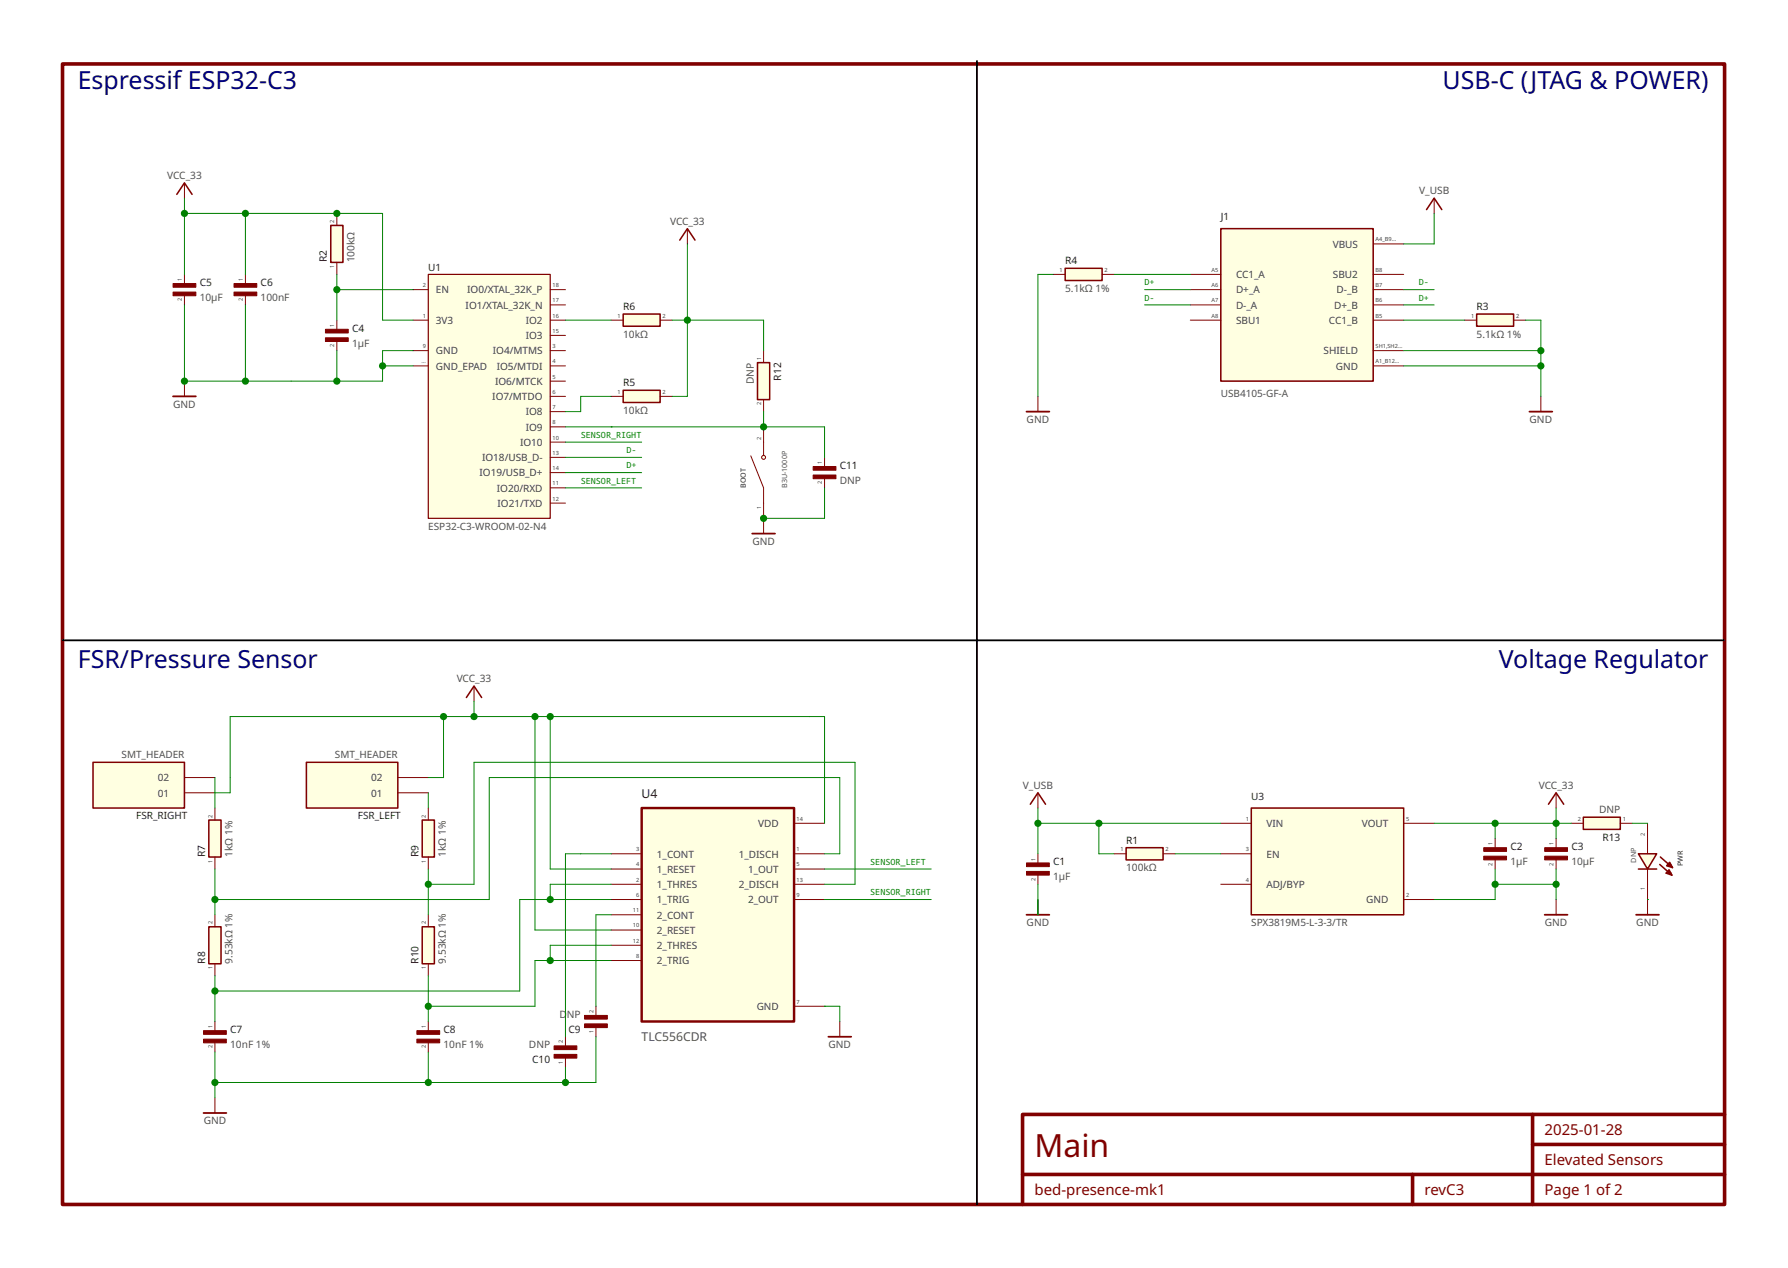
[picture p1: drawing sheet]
<svg xmlns="http://www.w3.org/2000/svg" width="298mm" height="211mm" viewBox="0 0 298 211" stroke-linecap="round" stroke-linejoin="round" font-family="sans-serif">
<path d="M51.1 127h15.2v7.7h-15.2z" fill-rule="evenodd" fill="#ffffe1" stroke="#800000" stroke-width=".25"/>
<path d="M173 66.1v2.5M66.3 129.6h5.1M66.3 132.1h5.1M99.4 167.7v1.5M99.4 171.3v1.5" fill="none" stroke="#800000" stroke-width=".17"/>
<path d="M171.1 68.6h3.8" fill="none" stroke="#800000" stroke-width=".3"/>
<g fill="#800000" stroke="#800000" stroke-width=".17">
<path d="M97.5 170.6h3.8v.7h-3.8z" fill-rule="evenodd"/>
<path d="M97.5 169.2h3.8v.6h-3.8z" fill-rule="evenodd"/>
</g>
<g fill="#ffffe1" stroke="#800000" stroke-width=".25">
<path d="M278.4 143.7l.4 .9-.9-.3z"/>
<path d="M278.3 145l.4 .8-.9-.3z"/>
<path d="M273.2 142.3h3l-1.5 2.5z" fill-rule="evenodd"/>
</g>
<path d="M29.5 32.4l1.3-1.9 1.2 1.9M273.2 144.8h3M276.7 144.1l2 1.7M276.8 142.8l2 1.8M278.2 145.1l.1 .3M278.3 143.9l.1 .2M278.5 145.4v.1h-.7M278.6 144.2v.1h-.7" fill="none" stroke="#800000" stroke-width=".25"/>
<path d="M30.8 30.5v2.5M127.3 86.4v2.5M274.7 137.2v5.1M274.7 144.8v5.1" fill="none" stroke="#800000" stroke-width=".17"/>
<path d="M125.4 88.9h3.8" fill="none" stroke="#800000" stroke-width=".3"/>
<path d="M126.3 60.4h2v6.2h-2z" fill-rule="evenodd" fill="#ffffe1" stroke="#800000" stroke-width=".25"/>
<path d="M56.2 53.4v1.5M56.2 56.9v1.5M127.3 58.4v2M127.3 66.6v2" fill="none" stroke="#800000" stroke-width=".17"/>
<g fill="#800000" stroke="#800000" stroke-width=".17">
<path d="M54.3 54.9h3.8v.6h-3.8z" fill-rule="evenodd"/>
<path d="M54.3 56.3h3.8v.6h-3.8z" fill-rule="evenodd"/>
</g>
<path d="M246.2 52.3h6.2v2.1h-6.2z" fill-rule="evenodd" fill="#ffffe1" stroke="#800000" stroke-width=".25"/>
<path d="M244.2 53.4h2M252.4 53.4h2M79 114.3v2.6M173 132.1v2.6M259.4 149.9v2.5" fill="none" stroke="#800000" stroke-width=".17"/>
<path d="M77.8 116.2l1.2-1.9 1.3 1.9M171.8 134l1.2-1.9 1.3 1.9" fill="none" stroke="#800000" stroke-width=".25"/>
<path d="M257.5 152.4h3.8" fill="none" stroke="#800000" stroke-width=".3"/>
<path d="M203.5 38.1h25.4v25.4h-25.4z" fill-rule="evenodd" fill="#ffffe1" stroke="#800000" stroke-width=".25"/>
<g fill="none" stroke="#800000" stroke-width=".17">
<path d="M198.5 53.4h5M198.5 45.7h5M198.5 48.3h5M198.5 50.8h5M228.9 53.4h5.1M228.9 40.6h5.1M228.9 45.7h5.1M228.9 58.4h5.1M228.9 48.3h5.1M228.9 50.8h5.1M228.9 61h5.1M35.8 170.2v1.6"/>
<path d="M35.8 173.8v1.5"/>
</g>
<g fill="#800000" stroke="#800000" stroke-width=".17">
<path d="M33.9 171.8h3.8v.6h-3.8z" fill-rule="evenodd"/>
<path d="M33.9 173.2h3.8v.6h-3.8z" fill-rule="evenodd"/>
</g>
<path d="M15.5 127h15.3v7.7h-15.3z" fill-rule="evenodd" fill="#ffffe1" stroke="#800000" stroke-width=".25"/>
<path d="M30.8 129.6h5M30.8 132.1h5M71.4 170.2v1.6M71.4 173.8v1.5" fill="none" stroke="#800000" stroke-width=".17"/>
<g fill="#800000" stroke="#800000" stroke-width=".17">
<path d="M69.5 171.8h3.8v.6h-3.8z" fill-rule="evenodd"/>
<path d="M69.5 173.2h3.8v.6h-3.8z" fill-rule="evenodd"/>
</g>
<path d="M34.8 136.7h2v6.1h-2z" fill-rule="evenodd" fill="#ffffe1" stroke="#800000" stroke-width=".25"/>
<path d="M256.9 66.1v2.5M35.8 134.7v2M249.3 139.7v1.6M35.8 142.8v2M173 142.3v1.5M173 145.8v1.6M249.3 143.3v1.5" fill="none" stroke="#800000" stroke-width=".17"/>
<path d="M255 68.6h3.8" fill="none" stroke="#800000" stroke-width=".3"/>
<g fill="#800000" stroke="#800000" stroke-width=".17">
<path d="M247.4 141.3h3.8v.6h-3.8z" fill-rule="evenodd"/>
<path d="M247.4 142.7h3.8v.6h-3.8z" fill-rule="evenodd"/>
<path d="M171.1 143.8h3.8v.6h-3.8z" fill-rule="evenodd"/>
<path d="M171.1 145.2h3.8v.6h-3.8z" fill-rule="evenodd"/>
</g>
<path d="M71.4 45.7h20.3v40.7h-20.3z" fill-rule="evenodd" fill="#ffffe1" stroke="#800000" stroke-width=".2"/>
<g fill="none" stroke="#800000" stroke-width=".17">
<path d="M68.9 53.4h2.5M68.9 58.4h2.5M68.9 48.3h2.5M91.7 53.4h2.6M91.7 58.4h2.6M91.7 50.8h2.6M91.7 48.3h2.6M91.7 55.9h2.6M68.9 61h2.5M91.7 61h2.6M91.7 63.5h2.6M91.7 71.1h2.6"/>
<path d="M91.7 76.2h2.6M91.7 68.6h2.6M91.7 78.8h2.6M91.7 73.7h2.6M91.7 66.1h2.6M91.7 83.8h2.6M91.7 81.3h2.6"/>
</g>
<path d="M34.8 154.4h2v6.2h-2z" fill-rule="evenodd" fill="#ffffe1" stroke="#800000" stroke-width=".25"/>
<path d="M35.8 152.4v2M173 149.9v2.5M35.8 160.6v2" fill="none" stroke="#800000" stroke-width=".17"/>
<path d="M171.1 152.4h3.8" fill="none" stroke="#800000" stroke-width=".3"/>
<path d="M187.7 141.3h6.2v2h-6.2z" fill-rule="evenodd" fill="#ffffe1" stroke="#800000" stroke-width=".25"/>
<path d="M185.7 142.3h2M193.9 142.3h2" fill="none" stroke="#800000" stroke-width=".17"/>
<path d="M177.6 44.7h6.1v2h-6.1z" fill-rule="evenodd" fill="#ffffe1" stroke="#800000" stroke-width=".25"/>
<path d="M114.6 38.1v2.5M175.6 45.7h2M183.7 45.7h2M137.5 76.2v1.5M137.5 79.8v1.5M140 170.2v2.6" fill="none" stroke="#800000" stroke-width=".17"/>
<path d="M138.1 172.8h3.8" fill="none" stroke="#800000" stroke-width=".3"/>
<path d="M10.4 10.7h277.1v190h-277.1zM170.5 195.7h117M235.5 195.7v5M255.5 185.7v15M255.5 190.7h32M287.5 185.7h-117v15" fill="none" stroke="#800000" stroke-width=".6"/>
<g fill="#800000" stroke="#800000" stroke-width=".17">
<path d="M135.6 77.7h3.8v.7h-3.8z" fill-rule="evenodd"/>
<path d="M135.6 79.2h3.8v.6h-3.8z" fill-rule="evenodd"/>
</g>
<path d="M113.3 40l1.3-1.9 1.3 1.9" fill="none" stroke="#800000" stroke-width=".25"/>
<path d="M264 136.2h6.1v2h-6.1z" fill-rule="evenodd" fill="#ffffe1" stroke="#800000" stroke-width=".25"/>
<path d="M262 137.2h2M270.1 137.2h2" fill="none" stroke="#800000" stroke-width=".17"/>
<path d="M103.9 65h6.2v2.1h-6.2z" fill-rule="evenodd" fill="#ffffe1" stroke="#800000" stroke-width=".25"/>
<path d="M30.8 63.5v2.6M101.9 66.1h2M110.1 66.1h2" fill="none" stroke="#800000" stroke-width=".17"/>
<path d="M28.8 66.1h3.9" fill="none" stroke="#800000" stroke-width=".3"/>
<circle cx="127.3" cy="76.2" r=".33" fill="#ffffe1" stroke="#800000" stroke-width=".17"/>
<path d="M239.1 33v2.6M40.9 45.7v1.6M40.9 49.3v1.5M125.2 76l2.1 5.3v5.1M127.3 71.1v4.7M259.4 139.7v1.6M259.4 143.3v1.5" fill="none" stroke="#800000" stroke-width=".17"/>
<path d="M237.8 34.9l1.3-1.9 1.3 1.9" fill="none" stroke="#800000" stroke-width=".25"/>
<g fill="#800000" stroke="#800000" stroke-width=".17">
<path d="M257.5 141.3h3.8v.6h-3.8z" fill-rule="evenodd"/>
<path d="M257.5 142.7h3.8v.6h-3.8z" fill-rule="evenodd"/>
<path d="M39 47.3h3.8v.6h-3.8z" fill-rule="evenodd"/>
<path d="M39 48.7h3.8v.6h-3.8z" fill-rule="evenodd"/>
</g>
<path d="M103.9 52.3h6.2v2.1h-6.2z" fill-rule="evenodd" fill="#ffffe1" stroke="#800000" stroke-width=".25"/>
<path d="M30.8 45.7v1.6M30.8 49.3v1.5M101.9 53.4h2M110.1 53.4h2M94.3 172.8v1.5M94.3 176.3v1.6" fill="none" stroke="#800000" stroke-width=".17"/>
<g fill="#800000" stroke="#800000" stroke-width=".17">
<path d="M92.4 175.7h3.8v.6h-3.8z" fill-rule="evenodd"/>
<path d="M92.4 174.3h3.8v.6h-3.8z" fill-rule="evenodd"/>
<path d="M28.9 47.3h3.8v.6h-3.8z" fill-rule="evenodd"/>
<path d="M28.9 48.7h3.8v.6h-3.8z" fill-rule="evenodd"/>
</g>
<path d="M107 134.7h25.4v35.5h-25.4z" fill-rule="evenodd" fill="#ffffe1" stroke="#800000" stroke-width=".41"/>
<g fill="none" stroke="#800000" stroke-width=".17">
<path d="M132.4 137.2h5.1M259.4 132.1v2.6M101.9 147.4h5.1M101.9 142.3h5.1M101.9 144.8h5.1M101.9 155h5.1M101.9 152.4h5.1M101.9 157.5h5.1M101.9 149.9h5.1M132.4 147.4h5.1M132.4 142.3h5.1M132.4 144.8h5.1"/>
<path d="M132.4 149.9h5.1M274.7 149.9v2.5M101.9 160.1h5.1M132.4 167.7h5.1"/>
</g>
<path d="M258.2 134l1.2-1.9 1.3 1.9" fill="none" stroke="#800000" stroke-width=".25"/>
<path d="M272.8 152.4h3.8" fill="none" stroke="#800000" stroke-width=".3"/>
<path d="M208.6 134.7h25.4v17.7h-25.4z" fill-rule="evenodd" fill="#ffffe1" stroke="#800000" stroke-width=".25"/>
<path d="M203.5 137.2h5.1M234 137.2h5.1M203.5 142.3h5.1M203.5 147.4h5.1M234 149.9h5.1M35.8 182.9v2.6" fill="none" stroke="#800000" stroke-width=".17"/>
<path d="M33.9 185.5h3.8" fill="none" stroke="#800000" stroke-width=".3"/>
<path d="M70.4 154.4h2v6.2h-2z" fill-rule="evenodd" fill="#ffffe1" stroke="#800000" stroke-width=".25"/>
<path d="M71.4 152.4v2M71.4 160.6v2" fill="none" stroke="#800000" stroke-width=".17"/>
<path d="M55.1 37.6h2.1v6.1h-2.1z" fill-rule="evenodd" fill="#ffffe1" stroke="#800000" stroke-width=".25"/>
<path d="M56.2 35.6v2M56.2 43.7v2" fill="none" stroke="#800000" stroke-width=".17"/>
<path d="M70.4 136.7h2v6.1h-2z" fill-rule="evenodd" fill="#ffffe1" stroke="#800000" stroke-width=".25"/>
<path d="M71.4 134.7v2M71.4 142.8v2" fill="none" stroke="#800000" stroke-width=".17"/>
<path d="M162.9 10.2v190.5M10.4 106.7h277" fill="none" stroke="#000" stroke-width=".3"/>
<g fill="none" stroke="#008000" stroke-width=".17">
<path d="M30.8 35.6h33v17.8h5.1M30.8 33v12.7M40.9 35.6v10.1M56.2 35.6h.1M239.1 35.6v5h-5.1M30.8 50.8v12.7h33v-5.1h5.1M40.9 50.8v12.7M56.2 45.7v7.7M56.2 58.4v5.1M56.2 48.3h12.7M94.3 53.4h7.6M112.1 53.4h15.2v5"/>
<path d="M114.6 40.6v25.5h-2.5M175.6 45.7h-2.6v20.4M185.7 45.7h12.8M190.8 48.3h7.7M190.8 50.8h7.7M234 48.3h5.1M234 53.4h10.2M234 58.4h22.9M234 50.8h5.1M254.4 53.4h2.5v12.7M30.8 63.5h.1M63.8 61h5.1"/>
<path d="M94.3 71.1h43.2v5.1M94.3 78.8h12.7M94.3 76.2h12.7M94.3 73.7h12.7M101.9 71.1h.1M101.9 66.1h-5.1v2.5h-2.5M127.3 71.1h.1M127.3 68.6v2.5M234 61h22.9M94.3 81.3h12.7M127.3 86.4h.1M137.5 81.3v5.1h-10.2"/>
<path d="M73.9 119.4v10.2h-2.5M79 116.9v2.5M89.2 119.4v35.6h12.7M91.7 119.4v25.4h10.2M35.8 132.1h2.6v-12.7h99.1v17.8M35.8 129.6v5.1M71.4 132.1v2.6M173 137.2h30.5M173 134.7v7.6M183.2 137.2h.1M183.2 137.2v5.1h2.5M239.1 137.2h22.9"/>
<path d="M249.3 137.2v2.5M259.4 134.7v5M272.1 137.2h2.6M35.8 144.8v7.6M71.4 144.8v7.6M71.4 147.4h7.6v-20.4h63.6v20.4h-5.1M101.9 149.9h-15.2v15.3h-50.9M101.9 147.4h-10.2v2.5M101.9 142.3h-7.6v30.5M101.9 152.4h-2.5v15.3M101.9 157.5h-10.2v2.6M137.5 142.3h2.5v-12.7h-58.4v20.3h-45.8"/>
<path d="M137.5 149.9h17.8M137.5 144.8h17.8M173 147.4v5M195.9 142.3h7.6M249.3 144.8v5.1h-10.2M249.3 147.4h10.1M259.4 144.8v5.1M274.7 149.9h.1M35.8 162.6v7.6M35.8 175.3v7.6M71.4 162.6v7.6M71.4 175.3v5.1"/>
<path d="M94.3 177.9v2.5M99.4 172.8v7.6h-63.6M101.9 160.1h-12.7v7.6h-17.8M137.5 167.7h.1M137.5 167.7h2.5v2.5"/>
</g>
<g fill="#008000">
<circle cx="127.3" cy="86.4" r=".6"/>
<circle cx="71.4" cy="147.4" r=".6"/>
<circle cx="56.2" cy="48.3" r=".6"/>
<circle cx="35.8" cy="180.4" r=".6"/>
<circle cx="71.4" cy="180.4" r=".6"/>
<circle cx="94.3" cy="180.4" r=".6"/>
<circle cx="114.6" cy="53.4" r=".6"/>
<circle cx="35.8" cy="165.2" r=".6"/>
<circle cx="91.7" cy="149.9" r=".6"/>
<circle cx="71.4" cy="167.7" r=".6"/>
<circle cx="91.7" cy="160.1" r=".6"/>
<circle cx="256.9" cy="61" r=".6"/>
<circle cx="256.9" cy="58.4" r=".6"/>
<circle cx="40.9" cy="35.6" r=".6"/>
<circle cx="56.2" cy="35.6" r=".6"/>
<circle cx="30.8" cy="35.6" r=".6"/>
<circle cx="259.4" cy="137.2" r=".6"/>
<circle cx="249.3" cy="137.2" r=".6"/>
<circle cx="89.2" cy="119.4" r=".6"/>
<circle cx="73.9" cy="119.4" r=".6"/>
<circle cx="91.7" cy="119.4" r=".6"/>
<circle cx="79" cy="119.4" r=".6"/>
<circle cx="56.2" cy="63.5" r=".6"/>
<circle cx="30.8" cy="63.5" r=".6"/>
<circle cx="40.9" cy="63.5" r=".6"/>
<circle cx="63.8" cy="61" r=".6"/>
<circle cx="183.2" cy="137.2" r=".6"/>
<circle cx="173" cy="137.2" r=".6"/>
<circle cx="127.3" cy="71.1" r=".6"/>
<circle cx="259.4" cy="147.4" r=".6"/>
<circle cx="249.3" cy="147.4" r=".6"/>
<circle cx="35.8" cy="149.9" r=".6"/>
</g>
<text font-size="5.3" fill="#800000" x="172.5" y="192.8">Main</text>
<g font-size="4.2" fill="#000080">
<text x="13" y="14.8">Espressif ESP32-C3</text>
<text x="240.5" y="14.8">USB-C (JTAG &amp; POWER)</text>
<text x="13" y="111.3">FSR/Pressure Sensor</text>
<text x="249.9" y="111.3">Voltage Regulator</text>
</g>
<g font-size="2.5" fill="#800000">
<text x="257.5" y="189.2">2025-01-28</text>
<text x="257.5" y="194.2">Elevated Sensors</text>
<text x="172.5" y="199.2">bed-presence-mk1</text>
<text x="237.5" y="199.2">revC3</text>
<text x="257.5" y="199.2">Page 1 of 2</text>
</g>
<text font-size="2" fill="#202020" x="107" y="133">U4</text>
<text font-size="2" fill="#505050" x="107" y="173.6">TLC556CDR</text>
<g font-size="1.7" fill="#505050">
<text x="27.9" y="29.8">VCC_33</text>
<text x="236.6" y="32.4">V_USB</text>
<text x="111.7" y="37.5">VCC_33</text>
<text x="59.1" y="43.7" transform="rotate(-90 59.1 43.7)">100kΩ</text>
<text x="33.3" y="50.2">10μF</text>
<text x="43.5" y="50.2">100nF</text>
<text x="177.6" y="48.7">5.1kΩ 1%</text>
<text x="58.7" y="57.8">1μF</text>
<text x="103.9" y="56.3">10kΩ</text>
<text x="246.2" y="56.3">5.1kΩ 1%</text>
<text x="125.7" y="64" transform="rotate(-90 125.7 64)">DNP</text>
<text x="28.9" y="68">GND</text>
<text x="103.9" y="69">10kΩ</text>
<text x="171.2" y="70.5">GND</text>
<text x="203.5" y="66.2">USB4105-GF-A</text>
<text x="255" y="70.5">GND</text>
<text x="140" y="80.7">DNP</text>
<text x="71.4" y="88.3">ESP32-C3-WROOM-02-N4</text>
<text x="125.4" y="90.8">GND</text>
<text x="76.1" y="113.7">VCC_33</text>
<text x="20.3" y="126.4">SMT_HEADER</text>
<text x="55.8" y="126.4">SMT_HEADER</text>
<text x="170.5" y="131.5">V_USB</text>
<text x="256.5" y="131.5">VCC_33</text>
<text x="266.6" y="135.6">DNP</text>
<text x="38.8" y="142.8" transform="rotate(-90 38.8 142.8)">1kΩ 1%</text>
<text x="74.3" y="142.8" transform="rotate(-90 74.3 142.8)">1kΩ 1%</text>
<text x="175.6" y="146.7">1μF</text>
<text x="187.7" y="145.2">100kΩ</text>
<text x="251.8" y="144.2">1μF</text>
<text x="262" y="144.2">10μF</text>
<text x="171.2" y="154.4">GND</text>
<text x="208.6" y="154.4">SPX3819M5-L-3-3/TR</text>
<text x="257.6" y="154.4">GND</text>
<text x="272.8" y="154.4">GND</text>
<text x="38.8" y="160.6" transform="rotate(-90 38.8 160.6)">9.53kΩ 1%</text>
<text x="74.3" y="160.6" transform="rotate(-90 74.3 160.6)">9.53kΩ 1%</text>
<text x="93.3" y="169.6">D</text>
<text x="94.5" y="169.6">NP</text>
<text x="38.4" y="174.7">10nF 1%</text>
<text x="73.9" y="174.7">10nF 1%</text>
<text x="88.2" y="174.7">DNP</text>
<text x="138.1" y="174.7">GND</text>
<text x="34" y="187.4">GND</text>
</g>
<g font-size="1.7" fill="#202020">
<text x="203.5" y="36.7">J1</text>
<text x="33.3" y="47.6">C5</text>
<text x="43.5" y="47.6">C6</text>
<text x="54.5" y="43.7" transform="rotate(-90 54.5 43.7)">R2</text>
<text x="71.4" y="45.1">U1</text>
<text x="177.6" y="44.1">R4</text>
<text x="103.9" y="51.7">R6</text>
<text x="246.2" y="51.7">R3</text>
<text x="58.7" y="55.3">C4</text>
<text x="103.9" y="64.4">R5</text>
<text x="130.2" y="63.4" transform="rotate(-90 130.2 63.4)">R12</text>
<text x="140" y="78.1">C11</text>
<text x="22.7" y="136.5">FSR_RIGHT</text>
<text x="59.7" y="136.5">FSR_LEFT</text>
<text x="208.6" y="133.3">U3</text>
<text x="34.2" y="142.8" transform="rotate(-90 34.2 142.8)">R7</text>
<text x="69.8" y="142.8" transform="rotate(-90 69.8 142.8)">R9</text>
<text x="187.7" y="140.6">R1</text>
<text x="251.8" y="141.6">C2</text>
<text x="262" y="141.6">C3</text>
<text x="267.2" y="140.1">R13</text>
<text x="175.6" y="144.2">C1</text>
<text x="34.2" y="160.6" transform="rotate(-90 34.2 160.6)">R8</text>
<text x="69.8" y="160.6" transform="rotate(-90 69.8 160.6)">R10</text>
<text x="38.4" y="172.1">C7</text>
<text x="73.9" y="172.1">C8</text>
<text x="94.8" y="172.1">C9</text>
<text x="88.7" y="177.2">C10</text>
</g>
<g font-size="1.7" fill="#404040">
<text x="222.2" y="41.3">VBUS</text>
<text x="206.1" y="46.4">CC1_A</text>
<text x="222.2" y="46.4">SBU2</text>
<text x="72.7" y="54">3V3</text>
<text x="72.7" y="48.9">EN</text>
<text x="77.6" y="51.4">IO1/XTAL_32K_N</text>
<text x="77.9" y="48.9">IO0/XTAL_32K_P</text>
<text x="87.6" y="54">IO2</text>
<text x="206.1" y="54">SBU1</text>
<text x="206.1" y="48.9">D+_A</text>
<text x="206.1" y="51.4">D-_A</text>
<text x="221.6" y="54">CC1_B</text>
<text x="222.4" y="51.4">D+_B</text>
<text x="222.8" y="48.9">D-_B</text>
<text x="72.7" y="59.1">GND</text>
<text x="82.2" y="59.1">IO4/MTMS</text>
<text x="87.6" y="56.5">IO3</text>
<text x="220.7" y="59.1">SHIELD</text>
<text x="72.7" y="61.6">GND_EPAD</text>
<text x="82.5" y="64.1">IO6/MTCK</text>
<text x="82.8" y="61.6">IO5/MTDI</text>
<text x="222.7" y="61.6">GND</text>
<text x="82.1" y="66.7">IO7/MTDO</text>
<text x="87.6" y="71.8">IO9</text>
<text x="87.6" y="69.2">IO8</text>
<text x="80.4" y="76.8">IO18/USB_D-</text>
<text x="86.7" y="74.3">IO10</text>
<text x="80" y="79.4">IO19/USB_D+</text>
<text x="82.9" y="81.9">IO20/RXD</text>
<text x="83" y="84.5">IO21/TXD</text>
<text x="26.3" y="130.2">02</text>
<text x="61.9" y="130.2">02</text>
<text x="26.3" y="132.7">01</text>
<text x="61.9" y="132.7">01</text>
<text x="126.4" y="137.8">VDD</text>
<text x="211.2" y="137.8">VIN</text>
<text x="227.1" y="137.8">VOUT</text>
<text x="109.5" y="142.9">1_CONT</text>
<text x="123.2" y="142.9">1_DISCH</text>
<text x="211.2" y="142.9">EN</text>
<text x="109.5" y="145.5">1_RESET</text>
<text x="109.5" y="148">1_THRES</text>
<text x="123.2" y="148">2_DISCH</text>
<text x="124.7" y="145.5">1_OUT</text>
<text x="211.2" y="148">ADJ/BYP</text>
<text x="109.5" y="155.6">2_RESET</text>
<text x="109.5" y="153.1">2_CONT</text>
<text x="109.5" y="150.5">1_TRIG</text>
<text x="124.7" y="150.5">2_OUT</text>
<text x="227.8" y="150.5">GND</text>
<text x="109.5" y="160.7">2_TRIG</text>
<text x="109.5" y="158.2">2_THRES</text>
<text x="126.2" y="168.3">GND</text>
</g>
<g font-size="1.4" fill="#008000">
<text x="190.8" y="47.6">D+</text>
<text x="236.6" y="47.6">D-</text>
<text x="190.8" y="50.1">D-</text>
<text x="236.6" y="50.1">D+</text>
<text x="96.8" y="73">SENSOR_RIGHT</text>
<text x="104.4" y="75.5">D-</text>
<text x="96.8" y="80.6">SENSOR_LEFT</text>
<text x="104.4" y="78.1">D+</text>
<text x="145.1" y="149.2">SENSOR_RIGHT</text>
<text x="145.1" y="144.1">SENSOR_LEFT</text>
</g>
<g font-size="1.2" fill="#202020">
<text x="124.4" y="81.3" transform="rotate(-90 124.4 81.3)">BOOT</text>
<text x="280.6" y="144.3" transform="rotate(-90 280.6 144.3)">PWR</text>
</g>
<g font-size="1.2" fill="#505050">
<text x="131.2" y="81.3" transform="rotate(-90 131.2 81.3)">B3U-1000P</text>
<text x="272.8" y="143.8" transform="rotate(-90 272.8 143.8)">DNP</text>
</g>
<g font-size=".9" fill="#404040">
<text x="55.7" y="37.2" transform="rotate(-90 55.7 37.2)">2</text>
<text x="229.3" y="40.2">A4_B9…</text>
<text x="30.3" y="46.9" transform="rotate(-90 30.3 46.9)">1</text>
<text x="40.5" y="46.9" transform="rotate(-90 40.5 46.9)">1</text>
<text x="55.7" y="44.7" transform="rotate(-90 55.7 44.7)">1</text>
<text x="70.5" y="47.8">2</text>
<text x="92.1" y="47.8">18</text>
<text x="176.6" y="45.3">1</text>
<text x="184.1" y="45.3">2</text>
<text x="202" y="45.3">A5</text>
<text x="202" y="47.8">A6</text>
<text x="229.3" y="47.8">B7</text>
<text x="229.3" y="45.3">B8</text>
<text x="30.3" y="50.2" transform="rotate(-90 30.3 50.2)">2</text>
<text x="40.5" y="50.2" transform="rotate(-90 40.5 50.2)">2</text>
<text x="70.5" y="52.9">1</text>
<text x="92.1" y="52.9">16</text>
<text x="92.1" y="50.4">17</text>
<text x="103" y="52.9">1</text>
<text x="110.5" y="52.9">2</text>
<text x="202" y="52.9">A8</text>
<text x="202" y="50.4">A7</text>
<text x="229.3" y="52.9">B5</text>
<text x="229.3" y="50.4">B6</text>
<text x="245.3" y="52.9">1</text>
<text x="252.8" y="52.9">2</text>
<text x="55.7" y="57.8" transform="rotate(-90 55.7 57.8)">2</text>
<text x="55.7" y="54.5" transform="rotate(-90 55.7 54.5)">1</text>
<text x="70.5" y="58">9</text>
<text x="92.1" y="58">3</text>
<text x="92.1" y="55.5">15</text>
<text x="229.3" y="58">SH1,SH2…</text>
<text x="70.3" y="60.6">…</text>
<text x="92.1" y="60.6">4</text>
<text x="92.1" y="63.1">5</text>
<text x="92.1" y="65.6">6</text>
<text x="103" y="65.6">1</text>
<text x="110.5" y="65.6">2</text>
<text x="126.9" y="60" transform="rotate(-90 126.9 60)">1</text>
<text x="229.3" y="60.6">A1_B12…</text>
<text x="92.1" y="70.7">8</text>
<text x="92.1" y="68.2">7</text>
<text x="126.9" y="67.5" transform="rotate(-90 126.9 67.5)">2</text>
<text x="92.1" y="75.8">13</text>
<text x="92.1" y="73.3">10</text>
<text x="126.9" y="73.3" transform="rotate(-90 126.9 73.3)">2</text>
<text x="137" y="77.3" transform="rotate(-90 137 77.3)">1</text>
<text x="92.1" y="83.4">12</text>
<text x="92.1" y="80.9">11</text>
<text x="92.1" y="78.3">14</text>
<text x="137" y="80.7" transform="rotate(-90 137 80.7)">2</text>
<text x="126.9" y="84.8" transform="rotate(-90 126.9 84.8)">1</text>
<text x="35.4" y="136.3" transform="rotate(-90 35.4 136.3)">2</text>
<text x="71" y="136.3" transform="rotate(-90 71 136.3)">2</text>
<text x="132.8" y="136.8">14</text>
<text x="207.7" y="136.8">1</text>
<text x="234.4" y="136.8">5</text>
<text x="263" y="136.8">2</text>
<text x="270.5" y="136.8">1</text>
<text x="35.4" y="143.8" transform="rotate(-90 35.4 143.8)">1</text>
<text x="71" y="143.8" transform="rotate(-90 71 143.8)">1</text>
<text x="106" y="141.9">3</text>
<text x="132.8" y="141.9">1</text>
<text x="172.6" y="143.4" transform="rotate(-90 172.6 143.4)">1</text>
<text x="186.8" y="141.9">1</text>
<text x="194.3" y="141.9">2</text>
<text x="207.7" y="141.9">3</text>
<text x="248.8" y="140.9" transform="rotate(-90 248.8 140.9)">1</text>
<text x="259" y="140.9" transform="rotate(-90 259 140.9)">1</text>
<text x="274.3" y="139.3" transform="rotate(-90 274.3 139.3)">2</text>
<text x="106" y="144.4">4</text>
<text x="106" y="146.9">2</text>
<text x="106" y="149.5">6</text>
<text x="132.8" y="146.9">13</text>
<text x="132.8" y="144.4">5</text>
<text x="132.8" y="149.5">9</text>
<text x="172.6" y="146.8" transform="rotate(-90 172.6 146.8)">2</text>
<text x="207.7" y="146.9">4</text>
<text x="234.4" y="149.5">2</text>
<text x="248.8" y="144.2" transform="rotate(-90 248.8 144.2)">2</text>
<text x="259" y="144.2" transform="rotate(-90 259 144.2)">2</text>
<text x="274.3" y="148.3" transform="rotate(-90 274.3 148.3)">1</text>
<text x="35.4" y="154" transform="rotate(-90 35.4 154)">2</text>
<text x="71" y="154" transform="rotate(-90 71 154)">2</text>
<text x="105.5" y="154.6">10</text>
<text x="105.5" y="152">11</text>
<text x="35.4" y="161.5" transform="rotate(-90 35.4 161.5)">1</text>
<text x="71" y="161.5" transform="rotate(-90 71 161.5)">1</text>
<text x="105.5" y="157.1">12</text>
<text x="106" y="159.6">8</text>
<text x="132.8" y="167.3">7</text>
<text x="35.4" y="171.4" transform="rotate(-90 35.4 171.4)">1</text>
<text x="71" y="171.4" transform="rotate(-90 71 171.4)">1</text>
<text x="93.8" y="173.9" transform="rotate(-90 93.8 173.9)">2</text>
<text x="98.9" y="172.2" transform="rotate(-90 98.9 172.2)">1</text>
<text x="98.9" y="168.8" transform="rotate(-90 98.9 168.8)">2</text>
<text x="35.4" y="174.7" transform="rotate(-90 35.4 174.7)">2</text>
<text x="71" y="174.7" transform="rotate(-90 71 174.7)">2</text>
<text x="93.8" y="177.3" transform="rotate(-90 93.8 177.3)">1</text>
</g>
</svg>
